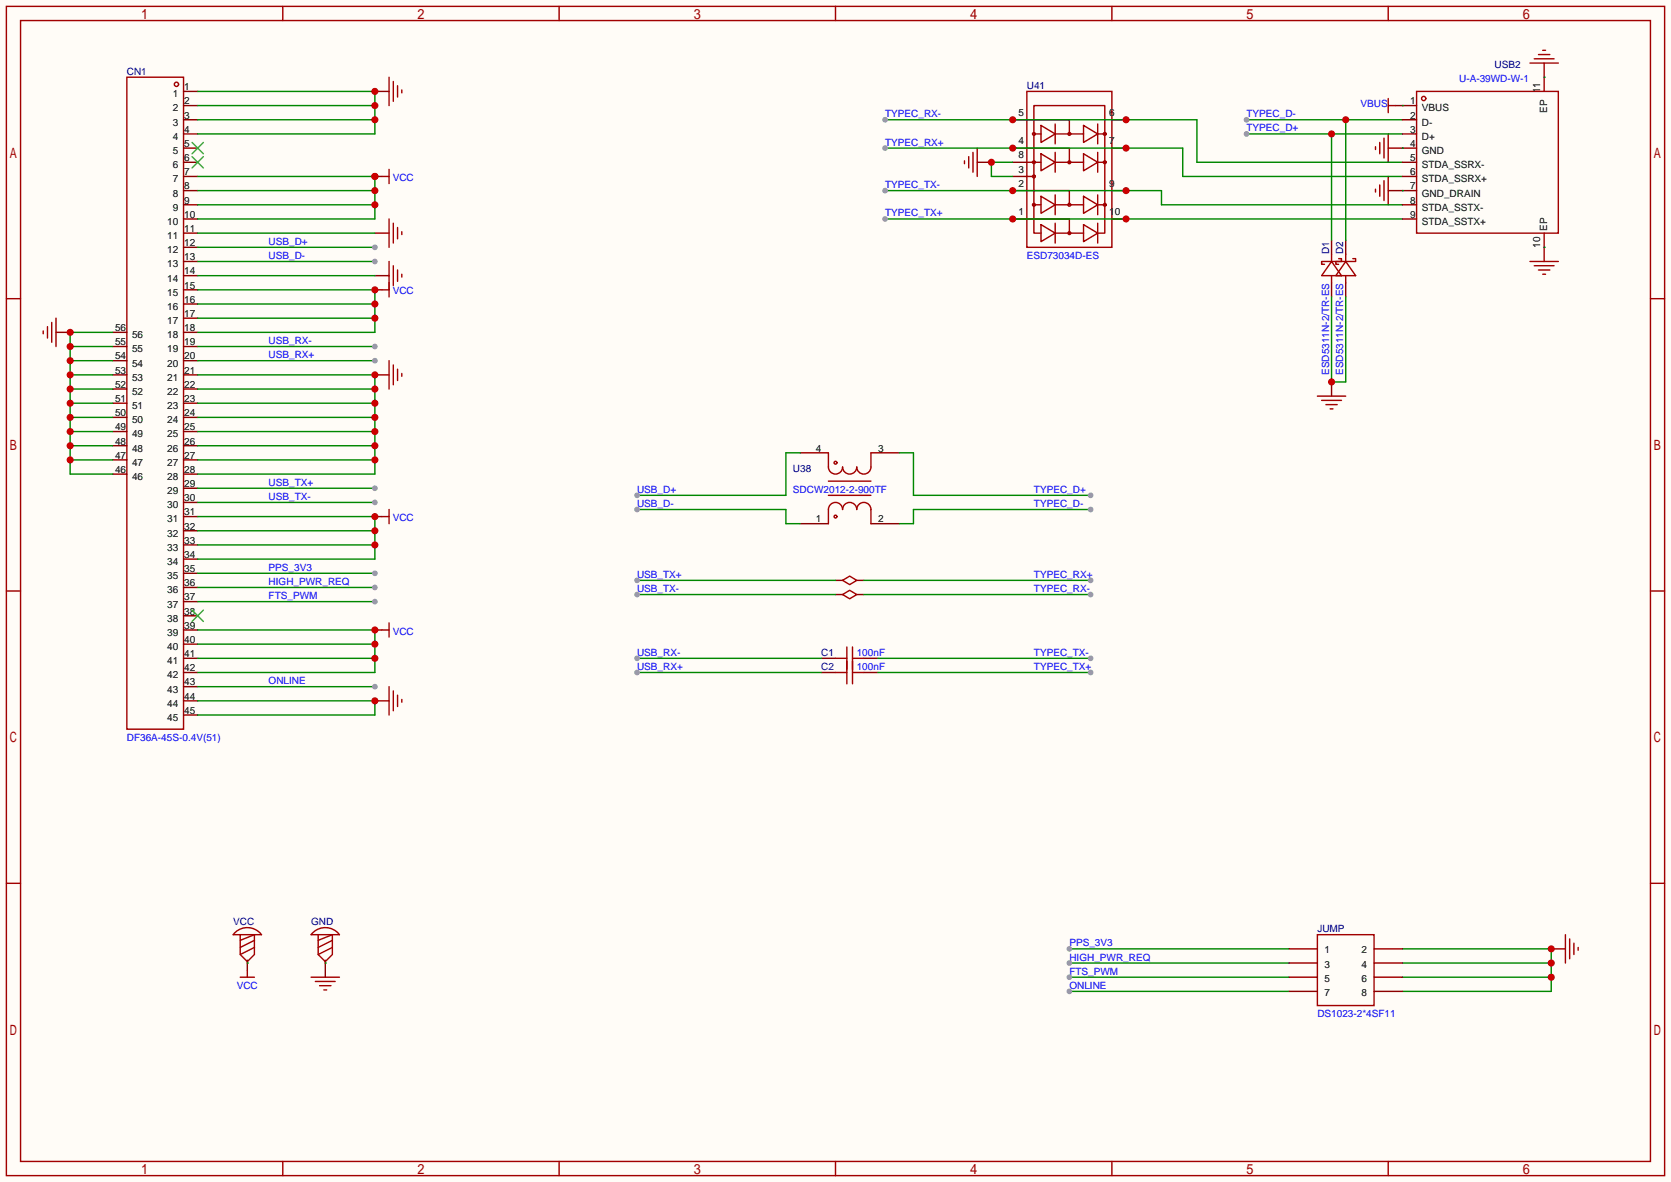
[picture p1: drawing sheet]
<svg xmlns="http://www.w3.org/2000/svg" width="299mm" height="212mm" viewBox="0 0 299 212" stroke-linecap="round" stroke-linejoin="round" font-family="sans-serif">
<path d="M0 0h299.5v211.8h-299.5z" fill="#fffcf7"/>
<g fill="none" stroke="#a10000" stroke-width=".25">
<path d="M1.1 1.1h297.2v209.6h-297.2zM3.7 3.7h292.1v204.5h-292.1zM22.7 13.8h10.2v116.9h-10.2zM50.7 1.1v2.6M69.7 13.8v5.1M70.5 14.6v3.6M71.2 15.4v2M72 16.1v.5M100.2 1.1v2.6M149.7 1.1v2.6M184 16.4h15.3v27.9h-15.3zM199.3 1.1v2.6"/>
<path d="M248.8 1.1v2.6M274.2 11.3h5.1M275 10.5h3.5M275.7 9.8h2M276.5 9h.5M69.7 39.2v5.1M172.8 28.8v.5M173.6 28.1v2M174.4 27.3v3.6M175.1 26.5v5.1M184 39.2h7.6v2.6M184 34.2h7.6v2.5"/>
<path d="M184 26.5h7.6v2.6M184 21.5h7.6v2.5M184 29.1h2.6M184 31.6h1.3M185.3 36.4v.3h1.3M185.3 24h1.3M186.6 35.2l2.5 1.5-2.5 1.5zM186.6 27.6l2.5 1.5-2.5 1.5zM186.6 22.5l2.5 1.5-2.5 1.5zM189.1 29.1h5.1M189.1 22.2v3.6M189.1 27.3v3.6"/>
<path d="M189.1 34.9v3.6M189.1 36.7h5.1M189.1 24h5.1M194.2 35.2l2.5 1.5-2.5 1.5zM194.2 27.6l2.5 1.5-2.5 1.5zM194.2 22.5l2.5 1.5-2.5 1.5zM196.7 29.1h1.3M196.7 22.2v3.6M196.7 27.3v3.6M196.7 34.9v3.6M196.7 36.7h1.3M196.7 24h1.3"/>
<path d="M246.5 26.3v.5M246.5 33.9v.5M247.3 25.5v2.1M247.3 33.1v2.1M248 24.8v3.5M248 32.4v3.5M248.8 24v5.1M248.8 31.6v5.1M1.1 53.5h2.6M7.7 59.3v.5M8.5 58.5v2.1M9.3 57.8v3.5"/>
<path d="M10 57v5.1M69.7 46.9v5M70.5 40v3.6M70.5 47.6v3.6M71.2 40.8v2M71.2 48.4v2M72 41.5v.5M72 49.1v.6M186.6 40.3l2.5 1.5-2.5 1.5zM186.6 41.8h-1.3v-22.9h12.7v22.9h-1.3M189.1 40v3.6M189.1 41.8h5.1"/>
<path d="M194.2 40.3l2.5 1.5-2.5 1.5zM196.7 40v3.6M238.6 46.9l1.8 2.5h-3.5zM238.6 45.6v1.3M238.6 49.4v1.3M239.9 46.4h.5v.5h-3.5v.5h.5M241.2 46.9l1.8 2.5h-3.6zM241.2 45.6v1.3M241.2 49.4v1.3M242.4 46.4h.6v.5h-3.6v.5h.5M274.2 46.9h5.1M275 47.6h3.5"/>
<path d="M275.7 48.4h2M276.5 49.1h.5M295.8 53.5h2.5M69.7 64.6v5.1M70.5 65.4v3.6M71.2 66.2v2M72 66.9v.5M236.1 71h5.1M236.9 71.8h3.5M237.6 72.5h2M238.4 73.3h.5M148.5 93.9v-2.6a1.27 1.27 0 0 1 1.2-1.3 1.27 1.27 0 0 1 1.3 1.3 1.27 1.27 0 0 1 1.3-1.3 1.27 1.27 0 0 1 1.2 1.3 1.27 1.27 0 0 1 1.3-1.3 1.27 1.27 0 0 1 1.3 1.3v2.6"/>
<path d="M148.5 81.2v2.5a1.27 1.27 0 0 0 1.2 1.3 1.27 1.27 0 0 0 1.3-1.3 1.27 1.27 0 0 0 1.3 1.3 1.27 1.27 0 0 0 1.2-1.3 1.27 1.27 0 0 0 1.3 1.3 1.27 1.27 0 0 0 1.3-1.3v-2.5M148.5 88.8h7.6M148.5 86.2h7.6M1.1 105.9h2.6M149.7 118h2.1M151.8 116v6.6M152.8 116v6.6M152.8 118h2M295.8 105.9h2.5M69.7 123.1v5M70.5 123.8v3.6M71.2 124.6v2"/>
<path d="M72 125.3v.6M149.7 120.5h2.1M152.8 120.5h2M1.1 158.3h2.6M295.8 158.3h2.5M55.8 175.1h5M56.5 175.9h3.6M57.3 176.7h2M58 177.4h.5M280.5 167.5v5.1M281.3 168.3v3.5M282.1 169v2.1"/>
<path d="M282.8 169.8v.5M50.7 208.2v2.5M100.2 208.2v2.5M149.7 208.2v2.5M199.3 208.2v2.5M248.8 208.2v2.5"/>
<circle cx="31.6" cy="15.1" r=".38"/>
<circle cx="185.3" cy="29.1" r=".25"/>
<circle cx="185.3" cy="31.6" r=".25"/>
<circle cx="185.3" cy="36.7" r=".25"/>
<circle cx="185.3" cy="24" r=".25"/>
<circle cx="191.6" cy="29.1" r=".25"/>
<circle cx="191.6" cy="36.7" r=".25"/>
<circle cx="191.6" cy="24" r=".25"/>
<circle cx="198" cy="29.1" r=".25"/>
<circle cx="198" cy="36.7" r=".25"/>
<circle cx="198" cy="24" r=".25"/>
<circle cx="191.6" cy="41.8" r=".25"/>
<circle cx="149.7" cy="82.9" r=".25"/>
<circle cx="149.7" cy="92.6" r=".25"/>
</g>
<g fill="none" stroke="#870000" stroke-width=".25">
<path d="M32.9 16.4h2.5M32.9 18.9h2.5M67.2 16.4h2.5M276.7 11.3v2.5M32.9 39.2h2.5M32.9 34.2h2.5M32.9 31.6h2.5M32.9 26.5h2.5M32.9 21.5h2.5M32.9 29.1h2.5M32.9 24h2.5M32.9 36.7h2.5"/>
<path d="M175.1 29.1h2.6M181.5 39.2h2.5M181.5 34.2h2.5M181.5 31.6h2.5M181.5 26.5h2.5M181.5 21.5h2.5M181.5 29.1h2.5M199.3 39.2h2.5M199.3 34.2h2.5M199.3 26.5h2.5M199.3 21.5h2.5M248.8 34.2h2.5"/>
<path d="M248.8 26.5h2.5M10 59.6h2.6M20.2 59.6h2.5M32.9 41.8h2.5M32.9 44.3h2.5M32.9 46.9h2.5M32.9 49.4h2.5M32.9 51.9h2.5M32.9 54.5h2.5M32.9 57h2.5M32.9 59.6h2.5M67.2 41.8h2.5"/>
<path d="M67.2 49.4h2.5M238.6 43.1v2.5M238.6 50.7v2.5M241.2 43.1v2.5M241.2 50.7v2.5M276.7 44.3v2.6M20.2 62.1h2.5M20.2 64.6h2.5M20.2 67.2h2.5M20.2 69.7h2.5M20.2 72.3h2.5M20.2 74.8h2.5"/>
<path d="M20.2 77.3h2.5M20.2 79.9h2.5M32.9 62.1h2.5M32.9 64.6h2.5M32.9 67.2h2.5M32.9 69.7h2.5M32.9 72.3h2.5M32.9 74.8h2.5M32.9 77.3h2.5M32.9 79.9h2.5M67.2 67.2h2.5M238.6 68.5v2.5"/>
<path d="M20.2 82.4h2.5M20.2 85h2.5M32.9 82.4h2.5M32.9 85h2.5M32.9 87.5h2.5M32.9 90h2.5M32.9 92.6h2.5M32.9 95.1h2.5M32.9 97.7h2.5M143.4 93.9h5.1M143.4 81.2h5.1M156.1 93.9h5.1"/>
<path d="M156.1 81.2h5.1M32.9 118h2.5M32.9 100.2h2.5M32.9 102.7h2.5M32.9 105.3h2.5M32.9 107.8h2.5M32.9 110.4h2.5M32.9 112.9h2.5M32.9 115.4h2.5M147.2 118h2.5M154.8 118h2.6M32.9 120.5h2.5"/>
<path d="M32.9 123.1h2.5M32.9 125.6h2.5M32.9 128.1h2.5M67.2 125.6h2.5M147.2 120.5h2.5M154.8 120.5h2.6M58.3 172.6v2.5M278 170.1h2.5"/>
</g>
<path d="M34.4 25.5l2 2.1M34.4 28.1l2 2M36.4 25.5l-2 2.1M36.4 28.1l-2 2M34.4 109.3l2 2.1M36.4 109.3l-2 2.1" fill="none" stroke="#3c3" stroke-width=".25"/>
<path d="M35.4 16.4h31.8v7.6h-31.8M35.4 18.9h31.8M35.4 21.5h31.8" fill="none" stroke="#008700" stroke-width=".25"/>
<g fill="#c00">
<circle cx="67.2" cy="16.4" r=".63"/>
<circle cx="67.2" cy="18.9" r=".63"/>
<circle cx="67.2" cy="21.5" r=".63"/>
</g>
<path d="M35.4 125.6h31.8v2.5h-31.8" fill="none" stroke="#008700" stroke-width=".25"/>
<circle cx="67.2" cy="125.6" r=".63" fill="#c00"/>
<path d="M35.4 67.2h31.8v17.8h-31.8M35.4 69.7h31.8M35.4 72.3h31.8M35.4 74.8h31.8M35.4 77.3h31.8M35.4 79.9h31.8M35.4 82.4h31.8" fill="none" stroke="#008700" stroke-width=".25"/>
<g fill="#c00">
<circle cx="67.2" cy="67.2" r=".63"/>
<circle cx="67.2" cy="69.7" r=".63"/>
<circle cx="67.2" cy="72.3" r=".63"/>
<circle cx="67.2" cy="74.8" r=".63"/>
<circle cx="67.2" cy="77.3" r=".63"/>
<circle cx="67.2" cy="79.9" r=".63"/>
<circle cx="67.2" cy="82.4" r=".63"/>
</g>
<path d="M20.2 59.6h-7.6v25.4h7.6M35.4 41.8h31.8M35.4 49.4h31.8M12.6 62.1h7.6M12.6 64.6h7.6M12.6 67.2h7.6M12.6 69.7h7.6M12.6 72.3h7.6M12.6 74.8h7.6M12.6 77.3h7.6M12.6 79.9h7.6M12.6 82.4h7.6" fill="none" stroke="#008700" stroke-width=".25"/>
<g fill="#c00">
<circle cx="12.6" cy="59.6" r=".63"/>
<circle cx="12.6" cy="62.1" r=".63"/>
<circle cx="12.6" cy="64.6" r=".63"/>
<circle cx="12.6" cy="67.2" r=".63"/>
<circle cx="12.6" cy="69.7" r=".63"/>
<circle cx="12.6" cy="72.3" r=".63"/>
<circle cx="12.6" cy="74.8" r=".63"/>
<circle cx="12.6" cy="77.3" r=".63"/>
<circle cx="12.6" cy="79.9" r=".63"/>
<circle cx="12.6" cy="82.4" r=".63"/>
</g>
<path d="M35.4 31.6h31.8v7.6h-31.8M35.4 34.2h31.8M35.4 36.7h31.8" fill="none" stroke="#008700" stroke-width=".25"/>
<g fill="#c00">
<circle cx="67.2" cy="31.6" r=".63"/>
<circle cx="67.2" cy="34.2" r=".63"/>
<circle cx="67.2" cy="36.7" r=".63"/>
</g>
<path d="M67.2 31.6h1.3M67.2 51.9h1.3M67.2 92.6h1.3M67.2 112.9h1.3M44.3 172.6v1.3" fill="none" stroke="#870000" stroke-width=".25"/>
<path d="M68.5 51.9h1.2M69.7 50.7v2.5M68.5 92.6h1.2M69.7 91.3v2.6M68.5 112.9h1.2M69.7 111.6v2.6M43.1 175.1h2.5M44.3 173.9v1.2" fill="none" stroke="#a10000" stroke-width=".25"/>
<circle cx="67.2" cy="31.6" r=".63" fill="#c00"/>
<path d="M68.5 31.6h1.2M69.7 30.4v2.5" fill="none" stroke="#a10000" stroke-width=".25"/>
<path d="M35.4 51.9h31.8v7.7h-31.8M35.4 54.5h31.8M35.4 57h31.8" fill="none" stroke="#008700" stroke-width=".25"/>
<g fill="#c00">
<circle cx="67.2" cy="51.9" r=".63"/>
<circle cx="67.2" cy="54.5" r=".63"/>
<circle cx="67.2" cy="57" r=".63"/>
</g>
<path d="M35.4 92.6h31.8v7.6h-31.8M35.4 95.1h31.8M35.4 97.7h31.8" fill="none" stroke="#008700" stroke-width=".25"/>
<g fill="#c00">
<circle cx="67.2" cy="92.6" r=".63"/>
<circle cx="67.2" cy="95.1" r=".63"/>
<circle cx="67.2" cy="97.7" r=".63"/>
</g>
<path d="M35.4 112.9h31.8v7.6h-31.8M35.4 115.4h31.8M35.4 118h31.8" fill="none" stroke="#008700" stroke-width=".25"/>
<g fill="#c00">
<circle cx="67.2" cy="112.9" r=".63"/>
<circle cx="67.2" cy="115.4" r=".63"/>
<circle cx="67.2" cy="118" r=".63"/>
</g>
<path d="M35.4 44.3h31.8" fill="none" stroke="#008700" stroke-width=".25"/>
<circle cx="67.2" cy="44.3" r=".51" fill="#999"/>
<path d="M35.4 46.9h31.8" fill="none" stroke="#008700" stroke-width=".25"/>
<circle cx="67.2" cy="46.9" r=".51" fill="#999"/>
<path d="M35.4 62.1h31.8" fill="none" stroke="#008700" stroke-width=".25"/>
<circle cx="67.2" cy="62.1" r=".51" fill="#999"/>
<path d="M35.4 64.6h31.8" fill="none" stroke="#008700" stroke-width=".25"/>
<circle cx="67.2" cy="64.6" r=".51" fill="#999"/>
<path d="M35.4 87.5h31.8" fill="none" stroke="#008700" stroke-width=".25"/>
<circle cx="67.2" cy="87.5" r=".51" fill="#999"/>
<path d="M35.4 90h31.8" fill="none" stroke="#008700" stroke-width=".25"/>
<circle cx="67.2" cy="90" r=".51" fill="#999"/>
<path d="M35.4 102.7h31.8" fill="none" stroke="#008700" stroke-width=".25"/>
<circle cx="67.2" cy="102.7" r=".51" fill="#999"/>
<path d="M35.4 105.3h31.8" fill="none" stroke="#008700" stroke-width=".25"/>
<circle cx="67.2" cy="105.3" r=".51" fill="#999"/>
<path d="M35.4 107.8h31.8" fill="none" stroke="#008700" stroke-width=".25"/>
<circle cx="67.2" cy="107.8" r=".51" fill="#999"/>
<path d="M35.4 123.1h31.8" fill="none" stroke="#008700" stroke-width=".25"/>
<circle cx="67.2" cy="123.1" r=".51" fill="#999"/>
<path d="M149.7 104h1.3M149.7 106.6h1.3M153.5 104h1.3M153.5 106.6h1.3" fill="none" stroke="#870000" stroke-width=".25"/>
<path d="M151 104l1.3-.7 1.2 .7-1.2 .8zM151 106.6l1.3-.8 1.2 .8-1.2 .7z" fill="none" stroke="#a10000" stroke-width=".25"/>
<path d="M143.4 81.2h-2.6v7.6h-26.6" fill="none" stroke="#008700" stroke-width=".25"/>
<circle cx="114.2" cy="88.8" r=".51" fill="#999"/>
<path d="M114.2 91.3h26.6v2.6h2.6" fill="none" stroke="#008700" stroke-width=".25"/>
<circle cx="114.2" cy="91.3" r=".51" fill="#999"/>
<path d="M114.2 118h33" fill="none" stroke="#008700" stroke-width=".25"/>
<circle cx="114.2" cy="118" r=".51" fill="#999"/>
<path d="M157.4 118h38.1" fill="none" stroke="#008700" stroke-width=".25"/>
<circle cx="195.5" cy="118" r=".51" fill="#999"/>
<path d="M157.4 120.5h38.1" fill="none" stroke="#008700" stroke-width=".25"/>
<circle cx="195.5" cy="120.5" r=".51" fill="#999"/>
<path d="M114.2 120.5h33" fill="none" stroke="#008700" stroke-width=".25"/>
<circle cx="114.2" cy="120.5" r=".51" fill="#999"/>
<path d="M114.2 104h35.5" fill="none" stroke="#008700" stroke-width=".25"/>
<circle cx="114.2" cy="104" r=".51" fill="#999"/>
<path d="M154.8 104h40.7" fill="none" stroke="#008700" stroke-width=".25"/>
<circle cx="195.5" cy="104" r=".51" fill="#999"/>
<path d="M154.8 106.6h40.7" fill="none" stroke="#008700" stroke-width=".25"/>
<circle cx="195.5" cy="106.6" r=".51" fill="#999"/>
<path d="M114.2 106.6h35.5" fill="none" stroke="#008700" stroke-width=".25"/>
<circle cx="114.2" cy="106.6" r=".51" fill="#999"/>
<path d="M161.2 81.2h2.5v7.6h31.8" fill="none" stroke="#008700" stroke-width=".25"/>
<circle cx="195.5" cy="88.8" r=".51" fill="#999"/>
<path d="M195.5 91.3h-31.8v2.6h-2.5" fill="none" stroke="#008700" stroke-width=".25"/>
<circle cx="195.5" cy="91.3" r=".51" fill="#999"/>
<path d="M250.1 18.9h1.2" fill="none" stroke="#870000" stroke-width=".25"/>
<path d="M248.8 17.7v2.5M248.8 18.9h1.3" fill="none" stroke="#a10000" stroke-width=".25"/>
<path d="M223.4 21.5h27.9M241.2 21.5v21.6" fill="none" stroke="#008700" stroke-width=".25"/>
<circle cx="241.2" cy="21.5" r=".63" fill="#c00"/>
<circle cx="223.4" cy="21.5" r=".51" fill="#999"/>
<path d="M223.4 24h27.9M238.6 24v19.1" fill="none" stroke="#008700" stroke-width=".25"/>
<circle cx="238.6" cy="24" r=".63" fill="#c00"/>
<circle cx="223.4" cy="24" r=".51" fill="#999"/>
<path d="M158.6 34.2h49.6v2.5h43.1" fill="none" stroke="#008700" stroke-width=".25"/>
<g fill="#c00">
<circle cx="181.5" cy="34.2" r=".63"/>
<circle cx="201.8" cy="34.2" r=".63"/>
</g>
<circle cx="158.6" cy="34.2" r=".51" fill="#999"/>
<path d="M158.6 39.2h92.7" fill="none" stroke="#008700" stroke-width=".25"/>
<g fill="#c00">
<circle cx="201.8" cy="39.2" r=".63"/>
<circle cx="181.5" cy="39.2" r=".63"/>
</g>
<circle cx="158.6" cy="39.2" r=".51" fill="#999"/>
<path d="M158.6 26.5h53.4v5.1h39.3" fill="none" stroke="#008700" stroke-width=".25"/>
<g fill="#c00">
<circle cx="181.5" cy="26.5" r=".63"/>
<circle cx="201.8" cy="26.5" r=".63"/>
</g>
<circle cx="158.6" cy="26.5" r=".51" fill="#999"/>
<path d="M158.6 21.5h55.9v7.6h36.8" fill="none" stroke="#008700" stroke-width=".25"/>
<g fill="#c00">
<circle cx="181.5" cy="21.5" r=".63"/>
<circle cx="201.8" cy="21.5" r=".63"/>
</g>
<circle cx="158.6" cy="21.5" r=".51" fill="#999"/>
<path d="M238.6 53.2v15.3h2.6v-15.3" fill="none" stroke="#008700" stroke-width=".25"/>
<circle cx="238.6" cy="68.5" r=".63" fill="#c00"/>
<path d="M181.5 29.1h-3.8v2.5h3.8" fill="none" stroke="#008700" stroke-width=".25"/>
<circle cx="177.7" cy="29.1" r=".63" fill="#c00"/>
<path d="M251.3 18.9h2.6M276.7 13.8v2.6M251.3 39.2h2.6M251.3 36.7h2.6M251.3 34.2h2.6M251.3 31.6h2.6M251.3 29.1h2.6M251.3 26.5h2.6M251.3 24h2.6M251.3 21.5h2.6M276.7 41.8v2.5" fill="none" stroke="#870000" stroke-width=".25"/>
<g fill="none" stroke="#a10000" stroke-width=".25">
<path d="M253.9 16.4h25.4v25.4h-25.4z"/>
<circle cx="255.1" cy="17.7" r=".38"/>
</g>
<path d="M251.3 18.9h.1M276.7 13.8h.1M251.3 26.5h.1M251.3 34.2h.1M276.7 44.3h.1M191.6 170.1h39.4" fill="none" stroke="#008700" stroke-width=".25"/>
<circle cx="191.6" cy="170.1" r=".51" fill="#999"/>
<path d="M191.6 172.6h39.4" fill="none" stroke="#008700" stroke-width=".25"/>
<circle cx="191.6" cy="172.6" r=".51" fill="#999"/>
<path d="M191.6 175.1h39.4" fill="none" stroke="#008700" stroke-width=".25"/>
<circle cx="191.6" cy="175.1" r=".51" fill="#999"/>
<path d="M191.6 177.7h39.4" fill="none" stroke="#008700" stroke-width=".25"/>
<circle cx="191.6" cy="177.7" r=".51" fill="#999"/>
<path d="M251.3 170.1h26.7v7.6h-26.7M251.3 172.6h26.7M251.3 175.1h26.7" fill="none" stroke="#008700" stroke-width=".25"/>
<g fill="#c00">
<circle cx="278" cy="170.1" r=".63"/>
<circle cx="278" cy="172.6" r=".63"/>
<circle cx="278" cy="175.1" r=".63"/>
</g>
<path d="M42.2 167a3.2 3.2 0 0 1 4.7 .5h-5.1zM43.1 167.5v3.6l1.2 1.2 1.3-1.2v-3.6l-2.5 1M45.6 168.5l-2.5 1.3M45.6 169.8l-2.5 1.3M56.2 167a3.2 3.2 0 0 1 4.6 .5h-5zM57 167.5v3.6l1.3 1.2 1.3-1.2v-3.6l-2.6 1M59.6 168.5l-2.6 1.3M59.6 169.8l-2.6 1.3M236.1 167.5h10.2v12.7h-10.2z" fill="none" stroke="#a10000" stroke-width=".25"/>
<path d="M44.3 172.1v.5M58.3 172.1v.5M231 170.1h5.1M231 172.6h5.1M231 175.1h5.1M231 177.7h5.1M246.3 170.1h5M246.3 172.6h5M246.3 175.1h5M246.3 177.7h5" fill="none" stroke="#870000" stroke-width=".25"/>
<path d="M44.3 172.6h.1M58.3 172.6h.1" fill="none" stroke="#008700" stroke-width=".25"/>
<g font-size="1.8" fill="#000080">
<text x="22.7" y="13.4">CN1</text>
<text x="184" y="15.9">U41</text>
<text x="267.8" y="12.1">USB2</text>
<text x="238.2" y="45.6" transform="rotate(-90 238.2 45.6)">D1</text>
<text x="240.7" y="45.6" transform="rotate(-90 240.7 45.6)">D2</text>
<text x="142.1" y="84.5">U38</text>
<text x="147.2" y="117.5">C1</text>
<text x="147.2" y="120.1">C2</text>
<text x="41.8" y="165.8">VCC</text>
<text x="55.8" y="165.8">GND</text>
<text x="236.1" y="167.1">JUMP</text>
</g>
<g font-size="1.8">
<text x="31" y="17.4">1</text>
<text x="33" y="16.2">1</text>
<text x="276" y="16.7" transform="rotate(-90 276 16.7)">11</text>
<text x="31" y="20">2</text>
<text x="31" y="22.5">3</text>
<text x="33" y="18.7">2</text>
<text x="33" y="21.2">3</text>
<text x="33" y="23.8">4</text>
<text x="182.5" y="20.8">5</text>
<text x="198.8" y="20.8">6</text>
<text x="252.7" y="23.8">3</text>
<text x="252.7" y="21.2">2</text>
<text x="252.7" y="18.7">1</text>
<text x="254.8" y="22.5">D-</text>
<text x="254.8" y="20">VBUS</text>
<text x="277.3" y="20.2" transform="rotate(-90 277.3 20.2)">EP</text>
<text x="31" y="25.1">4</text>
<text x="31" y="27.6">5</text>
<text x="33" y="26.3">5</text>
<text x="33" y="28.9">6</text>
<text x="182.5" y="25.8">4</text>
<text x="182.5" y="28.4">8</text>
<text x="198.8" y="25.8">7</text>
<text x="252.7" y="28.9">5</text>
<text x="252.7" y="26.3">4</text>
<text x="254.8" y="27.6">GND</text>
<text x="254.8" y="25.1">D+</text>
<text x="31" y="30.1">6</text>
<text x="31" y="32.7">7</text>
<text x="31" y="35.2">8</text>
<text x="33" y="31.4">7</text>
<text x="33" y="33.9">8</text>
<text x="182.5" y="33.5">2</text>
<text x="182.5" y="30.9">3</text>
<text x="198.8" y="33.5">9</text>
<text x="252.7" y="33.9">7</text>
<text x="252.7" y="31.4">6</text>
<text x="254.8" y="35.2">GND_DRAIN</text>
<text x="254.8" y="32.7">STDA_SSRX+</text>
<text x="254.8" y="30.1">STDA_SSRX-</text>
<text x="30" y="40.3">10</text>
<text x="31" y="37.8">9</text>
<text x="33" y="36.5">9</text>
<text x="33" y="39">10</text>
<text x="33" y="41.6">11</text>
<text x="182.5" y="38.5">1</text>
<text x="198.8" y="38.5">10</text>
<text x="252.7" y="39">9</text>
<text x="252.7" y="36.5">8</text>
<text x="254.8" y="40.3">STDA_SSTX+</text>
<text x="254.8" y="37.8">STDA_SSTX-</text>
<text x="277.3" y="41.3" transform="rotate(-90 277.3 41.3)">EP</text>
<text x="30" y="42.8">11</text>
<text x="30" y="45.4">12</text>
<text x="30" y="47.9">13</text>
<text x="33" y="44.1">12</text>
<text x="33" y="46.6">13</text>
<text x="276" y="44.4" transform="rotate(-90 276 44.4)">10</text>
<text x="30" y="50.5">14</text>
<text x="30" y="53">15</text>
<text x="33" y="49.2">14</text>
<text x="33" y="51.7">15</text>
<text x="20.6" y="59.3">56</text>
<text x="30" y="55.5">16</text>
<text x="30" y="58.1">17</text>
<text x="33" y="54.3">16</text>
<text x="33" y="56.8">17</text>
<text x="33" y="59.3">18</text>
<text x="20.6" y="64.4">54</text>
<text x="20.6" y="61.9">55</text>
<text x="23.7" y="65.7">54</text>
<text x="23.7" y="63.2">55</text>
<text x="23.7" y="60.6">56</text>
<text x="30" y="60.6">18</text>
<text x="30" y="63.2">19</text>
<text x="30" y="65.7">20</text>
<text x="33" y="61.9">19</text>
<text x="33" y="64.4">20</text>
<text x="20.6" y="69.5">52</text>
<text x="20.6" y="67">53</text>
<text x="23.7" y="70.8">52</text>
<text x="23.7" y="68.2">53</text>
<text x="30" y="68.2">21</text>
<text x="30" y="70.8">22</text>
<text x="33" y="67">21</text>
<text x="33" y="69.5">22</text>
<text x="20.6" y="77.1">49</text>
<text x="20.6" y="74.6">50</text>
<text x="20.6" y="72">51</text>
<text x="23.7" y="75.9">50</text>
<text x="23.7" y="73.3">51</text>
<text x="30" y="73.3">23</text>
<text x="30" y="75.9">24</text>
<text x="33" y="72">23</text>
<text x="33" y="74.6">24</text>
<text x="33" y="77.1">25</text>
<text x="20.6" y="82.2">47</text>
<text x="20.6" y="79.7">48</text>
<text x="23.7" y="83.5">47</text>
<text x="23.7" y="80.9">48</text>
<text x="23.7" y="78.4">49</text>
<text x="30" y="78.4">25</text>
<text x="30" y="80.9">26</text>
<text x="30" y="83.5">27</text>
<text x="33" y="79.7">26</text>
<text x="33" y="82.2">27</text>
<text x="146.2" y="80.9">4</text>
<text x="157.4" y="80.9">3</text>
<text x="20.6" y="84.7">46</text>
<text x="23.7" y="86">46</text>
<text x="30" y="86">28</text>
<text x="30" y="88.6">29</text>
<text x="33" y="84.7">28</text>
<text x="33" y="87.3">29</text>
<text x="33" y="89.8">30</text>
<text x="30" y="91.1">30</text>
<text x="30" y="93.6">31</text>
<text x="33" y="92.4">31</text>
<text x="33" y="94.9">32</text>
<text x="146.2" y="93.6">1</text>
<text x="157.4" y="93.6">2</text>
<text x="30" y="96.2">32</text>
<text x="30" y="98.7">33</text>
<text x="30" y="101.3">34</text>
<text x="33" y="97.4">33</text>
<text x="33" y="100">34</text>
<text x="30" y="103.8">35</text>
<text x="30" y="106.3">36</text>
<text x="33" y="102.5">35</text>
<text x="33" y="105.1">36</text>
<text x="33" y="107.6">37</text>
<text x="30" y="108.9">37</text>
<text x="30" y="111.4">38</text>
<text x="30" y="114">39</text>
<text x="33" y="110.1">38</text>
<text x="33" y="112.7">39</text>
<text x="30" y="116.5">40</text>
<text x="30" y="119">41</text>
<text x="33" y="115.2">40</text>
<text x="33" y="117.8">41</text>
<text x="30" y="121.6">42</text>
<text x="30" y="124.1">43</text>
<text x="33" y="120.3">42</text>
<text x="33" y="122.8">43</text>
<text x="33" y="125.4">44</text>
<text x="30" y="126.7">44</text>
<text x="30" y="129.2">45</text>
<text x="33" y="127.9">45</text>
<text x="237.4" y="170.9">1</text>
<text x="237.4" y="173.4">3</text>
<text x="244" y="170.9">2</text>
<text x="244" y="173.4">4</text>
<text x="237.4" y="175.9">5</text>
<text x="237.4" y="178.5">7</text>
<text x="244" y="175.9">6</text>
<text x="244" y="178.5">8</text>
</g>
<g font-size="1.8" fill="#00f">
<text x="261.5" y="14.7">U-A-39WD-W-1</text>
<text x="158.6" y="21">TYPEC_RX-</text>
<text x="223.4" y="21">TYPEC_D-</text>
<text x="223.4" y="23.6">TYPEC_D+</text>
<text x="243.8" y="19.2">VBUS</text>
<text x="158.6" y="26.1">TYPEC_RX+</text>
<text x="70.4" y="32.4">VCC</text>
<text x="158.6" y="33.7">TYPEC_TX-</text>
<text x="158.6" y="38.8">TYPEC_TX+</text>
<text x="48.1" y="43.9">USB_D+</text>
<text x="48.1" y="46.4">USB_D-</text>
<text x="184" y="46.4">ESD73034D-ES</text>
<text x="70.4" y="52.8">VCC</text>
<text x="48.1" y="61.7">USB_RX-</text>
<text x="48.1" y="64.2">USB_RX+</text>
<text x="238.2" y="67.2" transform="rotate(-90 238.2 67.2)">ESD5311N-2/TR-ES</text>
<text x="240.7" y="67.2" transform="rotate(-90 240.7 67.2)">ESD5311N-2/TR-ES</text>
<text x="48.1" y="87.1">USB_TX+</text>
<text x="48.1" y="89.6">USB_TX-</text>
<text x="114.2" y="88.3">USB_D+</text>
<text x="142.1" y="88.3">SDCW2012-2-900TF</text>
<text x="185.3" y="88.3">TYPEC_D+</text>
<text x="70.4" y="93.4">VCC</text>
<text x="114.2" y="90.9">USB_D-</text>
<text x="185.3" y="90.9">TYPEC_D-</text>
<text x="48.1" y="102.3">PPS_3V3</text>
<text x="48.1" y="104.8">HIGH_PWR_REQ</text>
<text x="48.1" y="107.4">FTS_PWM</text>
<text x="114.2" y="103.6">USB_TX+</text>
<text x="114.2" y="106.1">USB_TX-</text>
<text x="185.3" y="103.6">TYPEC_RX+</text>
<text x="185.3" y="106.1">TYPEC_RX-</text>
<text x="70.4" y="113.7">VCC</text>
<text x="114.2" y="117.5">USB_RX-</text>
<text x="153.5" y="117.5">100nF</text>
<text x="185.3" y="117.5">TYPEC_TX-</text>
<text x="48.1" y="122.6">ONLINE</text>
<text x="114.2" y="120.1">USB_RX+</text>
<text x="153.5" y="120.1">100nF</text>
<text x="185.3" y="120.1">TYPEC_TX+</text>
<text x="22.7" y="132.8">DF36A-45S-0.4V(51)</text>
<text x="191.6" y="169.6">PPS_3V3</text>
<text x="191.6" y="172.1">HIGH_PWR_REQ</text>
<text x="42.4" y="177.2">VCC</text>
<text x="191.6" y="174.7">FTS_PWM</text>
<text x="191.6" y="177.2">ONLINE</text>
<text x="236.1" y="182.3">DS1023-2*4SF11</text>
</g>
</svg>
